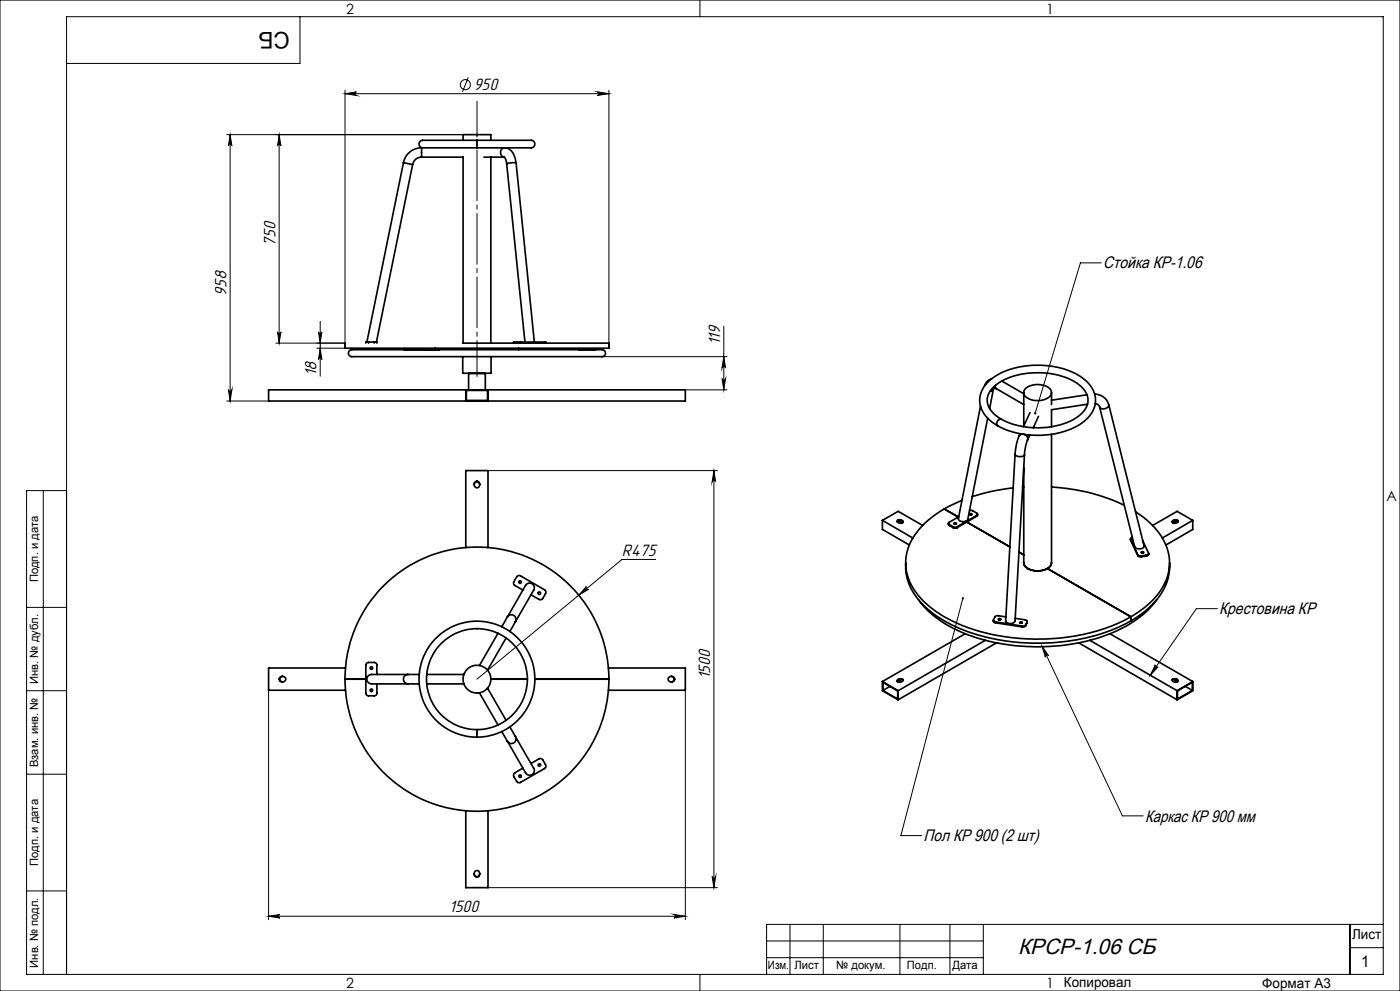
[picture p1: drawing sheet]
<svg xmlns="http://www.w3.org/2000/svg" width="420mm" height="297mm" viewBox="0 0 420 297" stroke-linecap="round" stroke-linejoin="round" font-family="sans-serif">
<g fill="none" stroke="#000" stroke-width=".3">
<path d="M0 0h420v297h-420zM90 5v14h-70M210 0v5M103.5 27.1v75.7h-20.7M103.5 28.1h79.2M103.5 28.1l3.4-.6a.53 .53 0 0 0-.5 .6 .53 .53 0 0 0 .5 .5zM140.5 23.2l-1.8 4.3M179.2 27.5l3.5 .6-3.5 .5a.53 .53 0 0 0 .5-.5 .53 .53 0 0 0-.5-.6zM182.7 27.1v75.7M68 40.4h70.9M69 40.4l.6 3.3a.53 .53 0 0 0-.6-.4 .53 .53 0 0 0-.5 .4zM69 40.4v79.8"/>
<path d="M83.7 40.4l.6 3.3a.51 .51 0 0 0-.5-.4 .51 .51 0 0 0-.5 .4zM83.7 40.4v62.4M330.4 78.8h-6.3l-13.5 45.1M83.3 99.4a.51 .51 0 0 0 .5 .5 .51 .51 0 0 0 .5-.5l-.6 3.4zM95.5 99.4a.51 .51 0 0 0 .5 .5 .51 .51 0 0 0 .6-.5l-.5 3.4zM96.1 96.3v16.4M217.1 97.8v19M68.5 116.8a.53 .53 0 0 0 .5 .5 .53 .53 0 0 0 .6-.5l-.6 3.4zM95 104.3h8.5M96.1 104.3l.5 3.5a.51 .51 0 0 0-.6-.5 .51 .51 0 0 0-.5 .5zM180.6 106.9h37.5M205.6 116.8h12.5"/>
<path d="M216.6 113.4a.53 .53 0 0 0 .5 .5 .53 .53 0 0 0 .6-.5l-.6 3.4zM217.1 106.9l.6 3.4a.53 .53 0 0 0-.6-.5 .53 .53 0 0 0-.5 .5zM68 120.2h12.6M13 147v145M20 147h-12v145h407v-287h-395v287M146.4 141h68.8M214.2 141v125M214.2 141l.5 3.5a.53 .53 0 0 0-.5-.5 .53 .53 0 0 0-.6 .5zM175.9 175.8a.53 .53 0 0 0 0 .7 .53 .53 0 0 0 .7 .1l-3 1.8zM196.7 167.7h-10.1l-43.5 35.8M288.9 179.3l-18.6 71.1h6.2M8 182h12"/>
<path d="M312.6 193.7l2 2.8a.53 .53 0 0 0-.7-.2 .53 .53 0 0 0-.3 .7zM312.6 193.7l24.1 50.8h6.3M346.6 199.2a.52 .52 0 0 0 .1 .8 .52 .52 0 0 0 .8-.2l-2.4 2.5zM365.2 182.4h-6.3l-13.8 19.9M8 207h12M80.6 206.9v68.7M205.6 206.9v68.7M8 232h12M8 267h12M80.6 274.6l3.4-.5a.53 .53 0 0 0-.5 .5 .53 .53 0 0 0 .5 .5zM80.6 274.6h125M146.4 266h68.8"/>
<path d="M202.2 274.1l3.4 .5-3.4 .5a.53 .53 0 0 0 .5-.5 .53 .53 0 0 0-.5-.5zM213.6 262.6a.53 .53 0 0 0 .6 .5 .53 .53 0 0 0 .5-.5l-.5 3.4zM237 277v15M247 277v15M270 277v15M285 277v15M295 277v15M405 277v15M415 277h-185v15M210 292v5M230 282h65M230 287h65"/>
<path d="M405 284h10"/>
<circle cx="139.6" cy="25.4" r="1.51"/>
</g>
<path d="M143.1 30.3v82.5" fill="none" stroke="#000" stroke-width=".3" stroke-dasharray="15.2 1.3 1.3 1.3" stroke-dashoffset="4.5"/>
<g fill="#000">
<path d="M103.5 28.1l3.4-.6a.53 .53 0 0 0-.5 .6 .53 .53 0 0 0 .5 .5zM179.2 27.5l3.5 .6-3.5 .5a.53 .53 0 0 0 .5-.5 .53 .53 0 0 0-.5-.6z"/>
<path d="M69 40.4l.6 3.3a.53 .53 0 0 0-.6-.4 .53 .53 0 0 0-.5 .4zM68.5 116.8a.53 .53 0 0 0 .5 .5 .53 .53 0 0 0 .6-.5l-.6 3.4z"/>
<path d="M83.7 40.4l.6 3.3a.51 .51 0 0 0-.5-.4 .51 .51 0 0 0-.5 .4zM83.3 99.4a.51 .51 0 0 0 .5 .5 .51 .51 0 0 0 .5-.5l-.6 3.4z"/>
<path d="M96.1 104.3l.5 3.5a.51 .51 0 0 0-.6-.5 .51 .51 0 0 0-.5 .5zM95.5 99.4a.51 .51 0 0 0 .5 .5 .51 .51 0 0 0 .6-.5l-.5 3.4z"/>
<path d="M216.6 113.4a.53 .53 0 0 0 .5 .5 .53 .53 0 0 0 .6-.5l-.6 3.4zM217.1 106.9l.6 3.4a.53 .53 0 0 0-.6-.5 .53 .53 0 0 0-.5 .5zM213.6 262.6a.53 .53 0 0 0 .6 .5 .53 .53 0 0 0 .5-.5l-.5 3.4zM214.2 141l.5 3.5a.53 .53 0 0 0-.5-.5 .53 .53 0 0 0-.6 .5z"/>
<path d="M175.9 175.8l-2.3 2.6 3-1.8a.53 .53 0 0 1-.7-.1 .53 .53 0 0 1 0-.7zM80.6 274.6l3.4-.5a.53 .53 0 0 0-.5 .5 .53 .53 0 0 0 .5 .5zM202.2 274.1l3.4 .5-3.4 .5a.53 .53 0 0 0 .5-.5 .53 .53 0 0 0-.5-.5z"/>
<path d="M312.6 193.7l2 2.8a.53 .53 0 0 0-.7-.2 .53 .53 0 0 0-.3 .7zM288.6 179a.36 .36 0 0 0 0 .6 .36 .36 0 0 0 .6-.1 .36 .36 0 0 0-.2-.5l-.1 .3 .1-.3zM310.3 123.6l.1 .6 .2-.3-.2 .3a.35 .35 0 0 0 .5-.2 .35 .35 0 0 0-.2-.5 .35 .35 0 0 0-.4 .1zM346.6 199.2a.52 .52 0 0 0 .1 .8 .52 .52 0 0 0 .8-.2l-2.4 2.5z"/>
</g>
<g fill="none" stroke="#000" stroke-width=".5">
<path d="M121 48.8l2.8 .5M121 48.8l-10.9 53.7M123.8 49.3l-10.9 53.2M126.5 47.1a2.71 2.71 0 0 0-2.7 2.2M126.5 44.3a5.5 5.5 0 0 0-5.5 4.5M126.5 47.1h12.4v55.7h43.8v1.5h-79.2v-1.5M126.5 44.3v2.8M126.8 44.3h16.3M138.9 42v-1.6h8.3v1.6M143.1 42h-14.5a2.53 2.53 0 0 0-2.9 .9 1.22 1.22 0 0 0 1 1.4h-.2M143.1 42h14.5a2.74 2.74 0 0 1 2.8 .7 1.42 1.42 0 0 1-.5 1.4 1.42 1.42 0 0 1-1.5 .2h-6.8M143.1 44.3h8"/>
<path d="M143.1 42v2.3M145.2 47.1h6.1M147.2 47.1v55.7M151.3 47.1l.5 1 .2 1.1M151.3 44.3h.1M151.4 44.3a3.8 3.8 0 0 1 3.3 3.6l.1 1M151.4 44.3a1.43 1.43 0 0 0-1.2 1.3 1.43 1.43 0 0 0 1 1.5M152 49.2l5.5 53.3M154.8 48.9l-1.2-.1-1.6 .4M154.8 48.9l5.5 53.6M80.6 116.8h125v3.4h-125zM104.8 105.2a6.4 6.4 0 0 1 3.6-.4h70.4a2.65 2.65 0 0 1 2.8 .7 1.25 1.25 0 0 1-.5 1.2 1.25 1.25 0 0 1-1.3 .2h-72.1a4.7 4.7 0 0 1-2.9-.4 1.08 1.08 0 0 1 0-1.3z"/>
<path d="M110.6 102.5h-.9v.3M110.6 102.5v.3M110.6 102.5h1.7M112.3 102.5a.52 .52 0 0 1 .8 .3M112.3 102.5v.3M121.2 104.8h.5M121.2 104.8h.1M121.7 104.8h7.2M121.7 104.8h.1M128.9 104.8h1.1M128.9 104.8h.1M130 104.8h1.7"/>
<path d="M130 104.8h.1M130.6 104.3v.5M131.7 104.8h.1M131.8 104.8h.1M138.8 106.9v5h8.5v-5M139.7 116.8v3.4M139.9 117h6.4v3h-6.4zM140.6 111.9h5M140.6 111.9v4.9M140.7 111.9h-.1M145.5 111.9h.1M145.6 111.9v4.9"/>
<path d="M146.4 116.8v3.4M154.2 102.5l-.1 .3M154.2 102.5h.8M154.2 102.5v.3M155 102.5h1.1M155 102.5v.3M155.6 104.3v.5M156.1 102.5h7.3M156.1 102.5v.3M163.4 102.5h.4v.3M163.4 102.5v.3M173.7 104.8h.9"/>
<path d="M173.7 104.8h.1M174.6 104.8h3.3M174.6 104.8h.1M177.9 104.8h.8M177.9 104.8h.1M178.7 104.8h.1M296.2 114.6a22.6 22.6 0 0 1 17.9-5 18.1 18.1 0 0 1 13.3 6.4 7.4 7.4 0 0 1-2.1 10.3 25.4 25.4 0 0 1-21.9 3 13.3 13.3 0 0 1-9-7 7.1 7.1 0 0 1 1.8-7.7zM297.5 113.5l-1.5 .9-.7 1.3M297.9 116.2a20.5 20.5 0 0 1 15.8-4.4 16.7 16.7 0 0 1 11.6 5.1 5.2 5.2 0 0 1-1.6 7.7 22.4 22.4 0 0 1-17.1 3.2 13.4 13.4 0 0 1-9.9-5.8 4.9 4.9 0 0 1 1.2-5.8zM298 116.6l-.2 .4-.8 .3M298.6 115.5v.6l.2 .3M298.8 116.4l-.5-.2-.2 .2-1.2 6"/>
<path d="M298.8 116.4l8.3 4.8M300.5 114.2l6.6 3.8M307.1 117.6v10.1M307.7 116.4a5.8 5.8 0 0 1 7.5 .5 2.08 2.08 0 0 1-1.7 2.8 5.5 5.5 0 0 1-6.2-1.4l-.1-.2a1.68 1.68 0 0 1 .5-1.7zM315.5 117.6v3.7M326.1 118.3l-10.6 1.6M328.4 118.1a4.4 4.4 0 0 1 4.2 3.2M294.1 121.7l-6.6 33.7a1.62 1.62 0 0 0 2.8 .2l6-30.3M300.4 125.6a1.28 1.28 0 0 0-1.2 2M304.5 136.2l-2.8 49.8a1.61 1.61 0 0 0 2.8 .1l2.8-49.8M304.5 136.2a2.05 2.05 0 0 0 2.8 .1M305.7 130.7l-.7 1.9-.5 3.6"/>
<path d="M306 130l-.3 .7M306.8 130.1l-.6 .1-.5 .5M307.2 130.2l.9 .6 .2 1.1M308.3 131.9l-.6 1.9-.4 2.5M309 130.4l-.7 1.5M309 123.6l-2 4.3M311.5 124.8l-1.5 3.4M315.5 130.2v38.5M326.2 121.1l-10.7 1.7v5.1M328.6 120.9l.9 .4 .4 .7M332.6 121.3l10.6 42.3a1.65 1.65 0 0 1-2.6 .5l-10.7-42.1M332.6 121.3a1.6 1.6 0 0 1-2.7 .7"/>
<path d="M142.2 145.3a.84 .84 0 0 1 .9-1 .84 .84 0 0 1 .8 1M142.7 144.4a.91 .91 0 0 1 1.2 .9 .91 .91 0 0 1-1.3 .7l-.4-.8zM264.7 156v2.7l8.1 4.6M264.7 156l4.8-2.8 7.3 4.3M264.7 156l9.2 5.3M269.2 156a1.04 1.04 0 0 1 1.7 .6 1.01 1.01 0 0 1-1.7-.6zM269.6 156l1.1 .7M270.9 156.3a1.08 1.08 0 0 0-1.7 .1M283.3 152.5a21.8 21.8 0 0 0-11.3 13.2 15.6 15.6 0 0 0 5.6 15 46 46 0 0 0 25.9 10.4 60.3 60.3 0 0 0 35.8-6.2M283.3 152.5l4.2 2.4M284.5 156.8l.3 .7M284.8 157.2l1.2 .7"/>
<path d="M284.8 157.2v.3M284.8 157.5l1.2 .6M286 157.9h1.1M286 158.1h1.1M286 157.9v.2M286.2 156.8l.4-.2 .3 .3-.6 .2zM286.2 157h.6M287.1 157.9v.2M287.7 154.9l-2.9 1.6a.35 .35 0 0 0-.3 .4 .35 .35 0 0 0 .3 .3M288.6 150l-5.3 2.5M290.1 156.5l12.9 7.4M290.9 153h.8l1.3 .8a.38 .38 0 0 1 .3 .3 .38 .38 0 0 1-.3 .4"/>
<path d="M290.9 154l.1-.1a.33 .33 0 0 1 .5 0 .33 .33 0 0 1 0 .5 .33 .33 0 0 1-.5-.1zM291 154.3h.5M293 154.5l-5.9 3.4M293 154.5v.2M293 154.7l-5.9 3.4M293.3 154.1l-.3 .6M304 146.2l-7.2 1.2-5.1 1.4M306.8 146h.3M307.1 140.2v28.5M315.5 146a56.4 56.4 0 0 1 21.8 5.4M340.7 153.4a20.1 20.1 0 0 1 10.1 13.9 16.9 16.9 0 0 1-7.3 14.7l-4.2 2.9M351.6 156.3a1.12 1.12 0 0 1 1.8 .1"/>
<path d="M351.8 156a.87 .87 0 0 1 .9-.3 .87 .87 0 0 1 .7 .7 .91 .91 0 0 1-.9 .5 .91 .91 0 0 1-.8-.7zM353 156l-1.2 .7M357.8 156l-9.1 5.3M357.8 156l-4.7-2.8-7.3 4.3M357.8 156v2.7l-8 4.6M139.7 164.1v-23.1h6.7v23.1M156.9 176.8l-2.4-1.3a.84 .84 0 0 1-.3-1.2l.8-1.4a.84 .84 0 0 1 1.1-.3l7.3 4.2a.79 .79 0 0 1 .3 1.1l-.9 1.4a.84 .84 0 0 1-1.1 .3l-2.4-1.3M271.7 168.7a16.7 16.7 0 0 0 7.1 14.2 48.8 48.8 0 0 0 26.8 9.6 60.1 60.1 0 0 0 33.7-6.4M305.7 165.4l1.4 .9M307.1 168.7a3.4 3.4 0 0 0 3.7 2.4 4.2 4.2 0 0 0 4.6-2.2l.1-.2M307.1 168.7a3.5 3.5 0 0 0 3.9 2.4l1.7-.1 1.5-.6M314.2 170.4l25.1 14.5"/>
<path d="M315.5 168.7l-.3 .8-1 .9M339.2 161.5v.4M339.2 161.6l2.1 4.7M339.2 161.6v.3M339.2 161.9l2.1 4.6M339.7 161l-.5 .3v.3M341.3 166.3l.3 .2 .8 .1M341.3 166.5l.4 .3 .7 .1M341.3 166.3v.2M342.4 166.6v.3M342.4 165.4h.5a.28 .28 0 0 1-.2 .4 .28 .28 0 0 1-.3-.4zM342.4 165.7h.6"/>
<path d="M342.8 162.1l1.8 3.7-.1 .3-.5 .2M344 166.3l-1.6 .3M344 166.3v.3M344 166.6l-1.6 .3M344.6 165.9a.58 .58 0 0 1-.6 .7M347 179.8a33.1 33.1 0 0 1-17.8 11.5 61.7 61.7 0 0 1-43.3-3 28 28 0 0 1-10.3-8.5M350.9 168.7a16.9 16.9 0 0 1-6.8 14l-4.8 3.4M149.4 189.8l-5.6 9.7M151.8 191.2l-5.5 9.6M152.2 184.9l-1.7 3M152.2 184.9l5.5-9.4a1.41 1.41 0 0 1 1.9-.6 1.41 1.41 0 0 1 .5 2l-5.5 9.4M152.2 184.9a1.39 1.39 0 0 1 1.9-.5 1.39 1.39 0 0 1 .5 1.9"/>
<path d="M154.6 186.3l-1.6 3M289.6 189.9l-24.9 14.4M295.6 191.9l-26.1 15.1M298 185.9a.58 .58 0 0 0 .6 .8M298.6 186.4l8.1 1.2M298.6 186.4v.3M298.6 186.7l8.1 1.2M299 192.6l-29.5 17.1M299.5 185.5l.1-.1a.34 .34 0 0 1 .5-.1 .34 .34 0 0 1 0 .5 .34 .34 0 0 1-.5-.1zM299.6 185.7h.5M301.8 184.9l-2.5-.4-.7 .2-.6 1.1 .2 .4 .4 .2M304.6 185.3l3.2 .5 .3 .6"/>
<path d="M305.9 186.5l.2-.1a.32 .32 0 0 1 .5-.1 .32 .32 0 0 1 0 .5 .32 .32 0 0 1-.5-.1zM306 186.7h.6M306.7 187.6v.3M307.7 187.3l-.3 .2-.7 .1M307.7 187.6l-.4 .3h-.6M307.7 187.3v.3M308.1 186.4l-.4 .9M308.1 186.4v.2M308.1 186.6l-.4 1M308.2 186.2l-.1 .4M323.6 192.6l29.5 17.1M327 191.9l26.1 15.1"/>
<path d="M333 189.9l24.8 14.4M339.3 184.9v1.2M84.1 202.9a.94 .94 0 0 1 1.4 0 .94 .94 0 0 1-.1 1.4 .94 .94 0 0 1-1.4-.2 .72 .72 0 0 1 .1-1.2zM84.8 202.7a.84 .84 0 0 0-.9 .8 .84 .84 0 0 0 .9 .9M103.5 203.5a39.6 39.6 0 0 1 39.6-39.5 39.6 39.6 0 0 1 39.6 39.5M103.5 203.5a39.6 39.6 0 0 0 39.6 39.6 39.6 39.6 0 0 0 39.6-39.6M103.5 203.5h6.2M103.6 200.2h-23v6.7h23M113.1 202.1v-2.7a.79 .79 0 0 0-.8-.9h-1.7a.84 .84 0 0 0-.9 .9v8.3a.79 .79 0 0 0 .9 .8h1.7a.74 .74 0 0 0 .8-.8v-2.7M122.4 205h3.4M122.4 202.1h3.4M122.4 202.1h-10.9a1.41 1.41 0 0 0-1.4 1.4 1.41 1.41 0 0 0 1.4 1.5h10.9"/>
<path d="M122.4 202.1a1.41 1.41 0 0 0-1.4 1.4 1.41 1.41 0 0 0 1.4 1.5M128 202.1h11.2M128 205h11.2M143.1 218.6v2.3M143.8 207.6l5.6 9.7M146.3 206.2l5.5 9.7M147.2 203.5h11M150.5 219.2l1.7 2.9M153 217.8l1.6 3M160.4 203.5h22.3M182.5 200.2h23.1v6.7h-23.1M201.4 202.7a.83 .83 0 0 1 .9 .8 .83 .83 0 0 1-.9 .9"/>
<path d="M264.7 204.3l4.8 2.7M264.7 204.3v2.7l4.8 2.7M264.9 204.5l4.4 2.6v2.4l-4.4-2.6zM267 205.7l-2.1 1.2M269.2 203.8a.99 .99 0 0 1 1.7 .1 1.02 1.02 0 0 1-1.8 0zM269.5 207v2.7M270.7 203.5l-1.4 .8M270.9 203.7a1.06 1.06 0 0 0-1.7 .6M351.6 203.7a1.09 1.09 0 0 1 1.7 .6M351.7 203.7a1.01 1.01 0 0 1 1.7 .5 .98 .98 0 0 1-1 .3 .98 .98 0 0 1-.7-.8zM351.9 203.5l1.3 .8M353.1 207v2.7"/>
<path d="M353.2 207.1l4.5-2.6v2.4l-4.5 2.6zM355.6 205.7l2.1 1.2M357.8 204.3v2.7l-4.7 2.7M357.8 204.3l-4.7 2.7M154.6 220.8l5.5 9.4a1.4 1.4 0 0 1-.5 2 1.4 1.4 0 0 1-1.9-.6l-5.5-9.5M154.6 220.8a1.38 1.38 0 0 1-.5 1.9 1.38 1.38 0 0 1-1.9-.6M159.3 228.8l2.4-1.4a.89 .89 0 0 1 1.1 .3l.9 1.5a.79 .79 0 0 1-.3 1.1l-7.3 4.2a.84 .84 0 0 1-1.1-.3l-.8-1.4a.89 .89 0 0 1 .3-1.2l2.4-1.4M139.7 243v23h6.7v-23M142.2 261.8a.83 .83 0 0 0 .9 .9 .83 .83 0 0 0 .8-.9"/>
<circle cx="156" cy="174.5" r=".37"/>
<circle cx="161.8" cy="177.8" r=".38"/>
<circle cx="111.4" cy="206.9" r=".38"/>
<circle cx="111.4" cy="200.2" r=".38"/>
<circle cx="143.1" cy="203.5" r="17.4"/>
<circle cx="143.1" cy="203.5" r="15.1"/>
<circle cx="143.1" cy="203.6" r="4.2"/>
<circle cx="201.5" cy="203.5" r=".9"/>
<circle cx="156" cy="232.6" r=".38"/>
<circle cx="161.8" cy="229.3" r=".37"/>
<circle cx="143.1" cy="261.9" r=".92"/>
</g>
<text font-size="6.9" x="86.9" y="9.4" transform="rotate(-180 86.9 9.4)">СБ</text>
<text font-size="6.6" x="305.4" y="285.8">КРСР-1.06 СБ</text>
<g font-size="5.1">
<text x="142.1" y="26.9">950</text>
<text x="82.7" y="73.6" transform="rotate(-90 82.7 73.6)">750</text>
<text x="67.9" y="88.7" transform="rotate(-90 67.9 88.7)">958</text>
<text x="216" y="103.5" transform="rotate(-90 216 103.5)">119</text>
<text x="94.9" y="112.7" transform="rotate(-90 94.9 112.7)">18</text>
<text x="186.6" y="166.5">R475</text>
<text x="213.1" y="203.6" transform="rotate(-90 213.1 203.6)">1500</text>
<text x="134.7" y="273.5">1500</text>
</g>
<g font-size="5">
<text x="330.9" y="80.4">Стойка КР-1.06</text>
<text x="365.8" y="184.1">Крестовина КР</text>
<text x="343.5" y="246.2">Каркас КР 900 мм</text>
<text x="277.1" y="252.1">Пол КР 900 (2 шт)</text>
</g>
<text font-size="4.8" x="408.3" y="289.7">1</text>
<g font-size="4.2">
<text x="103.8" y="4.2">2</text>
<text x="313.8" y="4.2">1</text>
<text x="415.9" y="150.2">A</text>
<text x="103.8" y="296.2">2</text>
<text x="313.8" y="296.2">1</text>
</g>
<g font-size="4.1">
<text x="405.6" y="281.5">Лист</text>
<text x="319.2" y="295.9">Копировал</text>
<text x="378.7" y="296">Формат А3</text>
</g>
<g font-size="3.4">
<text x="11.4" y="174.5" transform="rotate(-90 11.4 174.5)">Подп. и дата</text>
<text x="11.4" y="205" transform="rotate(-90 11.4 205)">Инв. № дубл.</text>
<text x="11.4" y="229.9" transform="rotate(-90 11.4 229.9)">Взам. инв. №</text>
<text x="11.4" y="259.5" transform="rotate(-90 11.4 259.5)">Подп. и дата</text>
<text x="11.4" y="290" transform="rotate(-90 11.4 290)">Инв. № подл.</text>
<text x="230.4" y="290.4">Изм.</text>
<text x="238.3" y="290.4">Лист</text>
<text x="250.9" y="290.4">№ докум.</text>
<text x="272.1" y="290.4">Подп.</text>
<text x="285.7" y="290.5">Дата</text>
</g>
</svg>
